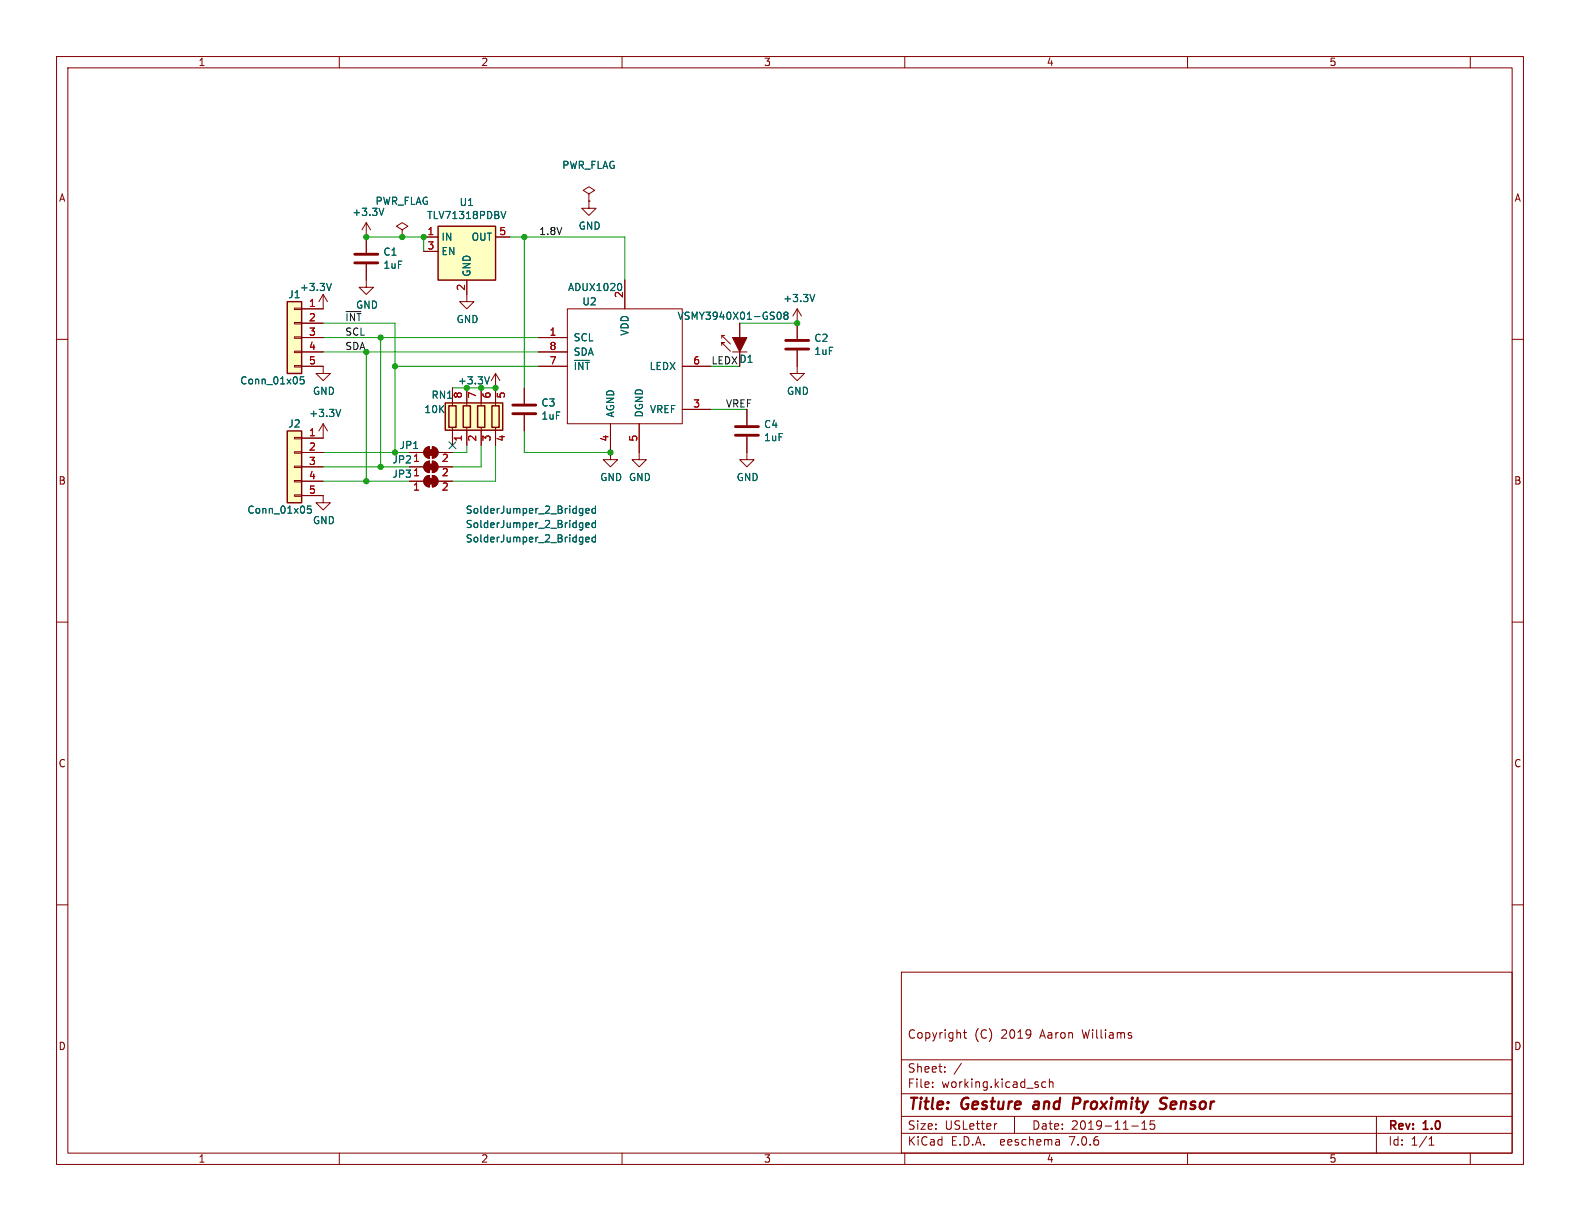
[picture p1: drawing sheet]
<svg xmlns="http://www.w3.org/2000/svg" width="279mm" height="216mm" viewBox="0 0 279 216" stroke-linecap="round" stroke-linejoin="round" font-family="sans-serif">
<g fill="none" stroke="#840000" stroke-width=".18">
<path d="M10 10h259.4v195.9h-259.4zM12 12h255.4v191.9h-255.4zM60 10v2M110 10v2M160 10v2M210 10v2M260 10v2M64.8 39.4l-.8 1.2M64.8 39.4v5.3M64.8 39.4l.7 1.2M104.1 34.3l1.1-.6-1.1-.7-1 .7 1 .6v1.3M104.1 35.6h.1"/>
<path d="M104.1 35.6v1.2h1.3l-1.3 1.3-1.2-1.3h1.2M10 60h2M52.1 59.6h1.2v.2h-1.2zM52.1 57h1.2v.3h-1.2zM52.1 54.5h1.2v.2h-1.2zM53.3 59.7h3.8M53.3 57.2h3.8M57.1 52.1v2.5h-3.8M57.1 52.1l-.7 1.2M57.1 52.1l.8 1.2M64.8 46.7v4.1h1.2l-1.2 1.3-1.3-1.3h1.3M71.1 40.6l1-.6-1-.6-1 .6 1 .6v1.3"/>
<path d="M71.1 41.9h.1M74.9 41.9h2.6M74.9 44.5h2.6M82.5 49.5v3.8h1.3l-1.3 1.3-1.2-1.3h1.2M87.6 41.9h2.6M95.2 59.7h5.1M100.3 54.6h20.3v20.3h-20.3zM110.5 49.5v5.1M127.6 59.3v.5M128.1 59.3h-.5l1.6 1.5M130.8 57.2v2.5M141 54.6l-.8 1.3"/>
<path d="M141 54.6v5.3M141 54.6l.7 1.3M267.4 60h2M52.1 64.6h1.2v.3h-1.2zM52.1 62.1h1.2v.3h-1.2zM52.1 79.9h1.2v.2h-1.2zM52.1 77.3h1.2v.3h-1.2zM53.3 64.8h3.8v1.2h1.3l-1.3 1.3-1.2-1.3h1.2M53.3 62.2h3.8M57.1 74.9l-.7 1.3M57.1 74.9v2.6h-3.8M57.1 74.9l.8 1.3"/>
<path d="M75.3 79.3l.6-.3v2a1.02 1.02 0 0 1-.9-.6 1.02 1.02 0 0 1 .3-1.1zM76.5 79a1.02 1.02 0 0 1 1 1 1.02 1.02 0 0 1-1 1zM80 68.6v3.2M80 75.6v3.1M82.5 68.6v3.2M82.5 75.6v3.1M85.1 68.6v3.2M85.1 75.6v3.1M87.6 66l-.7 1.3M87.6 66v5.8M87.6 75.6v3.1M87.6 66l.8 1.3"/>
<path d="M92.7 68.6v2.8M92.7 73.4v2.8M95.2 64.8h5.1M95.2 62.2h5.1M107.9 74.9v6.4h1.3l-1.3 1.3-1.2-1.3h1.2M113 74.9v6.4h1.3l-1.3 1.3-1.2-1.3h1.2M120.6 72.4h5.1M120.6 64.8h5.1M127.6 61.1v-.5h.5h-.5l1.6 1.5M129.5 62.2h2.6M130.8 62.2v2.6M132.1 77.2v4.1h1.2l-1.2 1.3-1.3-1.3h1.3"/>
<path d="M132.1 72.4v2.8M141 62v4h1.2l-1.2 1.3-1.3-1.3h1.3M52.1 87.5h1.2v.3h-1.2zM52.1 85h1.2v.2h-1.2zM52.1 82.4h1.2v.3h-1.2zM53.3 87.6h3.8v1.3h1.3l-1.3 1.3-1.2-1.3h1.2M53.3 80h3.8M53.3 82.6h3.8M53.3 85.1h3.8M72.4 80h2.5M72.4 82.6h2.5M72.4 85.1h2.5"/>
<path d="M75.3 81.8l.6-.3v2.1a1.02 1.02 0 0 1-.9-.7 1.02 1.02 0 0 1 .3-1.1zM75.3 84.3l.6-.2v2a1.02 1.02 0 0 1-.9-.6 1.02 1.02 0 0 1 .3-1.2zM76.5 81.5a1.02 1.02 0 0 1 1 1.1 1.02 1.02 0 0 1-1 1zM76.5 84.1a1.02 1.02 0 0 1 1 1 1.02 1.02 0 0 1-1 1zM77.5 80h2.5M77.5 82.6h2.5M77.5 85.1h2.5M10 110h2M267.4 110h2M10 160h2M267.4 160h2M159.4 171.9h108v32h-108z"/>
<path d="M159.4 197.4h108M159.4 193.4h108M159.4 187.4h108M164.9 192.1v.2M164.9 191.4v.1M167.1 189.4v.2M167.1 188.7v.1M170 188l-1.3 1.9M170.4 182.6h.5M170.6 182.1v1.3l.3 .2M176.3 198.7l-.3 .1M179.4 197.4v3"/>
<path d="M184.9 191.4l-.4-.1-.3 .3v.4l.2 .2h.5M185.6 191.4l.2-.1 .3 .1 .1 .9M185.6 190.8v1.5M200.1 183.2v.3M200.1 199.1h1.2M201.9 199.7h.9M201.9 198.6l.5-.4v1.5M203.4 198.2v.7l.2-.1h.5l.1 .6-.3 .3-.5-.2M243.4 197.4v6.5M60 203.9v2M110 203.9v2M159.4 200.4h108"/>
<path d="M160 203.9v2M187.3 201.6l.1 .9M187.4 202.4l-.2 .1M187.4 201.8l-.2 .1M210 203.9v2M252.7 202.5h.9M252.7 201.4l.4-.4v1.5M260 203.9v2"/>
</g>
<path d="M182.8 195.4l-.1 .4 .2 .3M190.7 194.1h-.8l-.2 2M190.8 195.1l-1 .1M205.3 194.9l.6 .3a.49 .49 0 0 1 .4 .5 .49 .49 0 0 1-.5 .4l-.8-.1M206.4 194.2a.85 .85 0 0 0-1 .1l-.2 .2" fill="none" stroke="#840000" stroke-width=".4"/>
<g fill="none" stroke="#006464" stroke-width=".18">
<path d="M67.9 36.8l-.5 1.3M88.6 37.4l.4 1.3 .4-1.3M58.6 50.1l-.4 1.3M109.6 50.1a.84 .84 0 0 1 .2 1.2M137.4 55.7l.1-.4 .2-.1a.68 .68 0 0 1 .5 .6 .68 .68 0 0 1-.5 .7l-.2-.2-.1-.3M138.9 55.7l-.3-.2 .3-.3h.2l.2 .2-.2 .3M138.9 55.7l-.3 .3 .1 .3 .2 .2 .3-.1 .1-.2v-.3l-.2-.2M138.9 55.7h.2M144.1 52.1l-.5 1.2M53.7 66.6h-.6v.6l.1-.1 .5 .1 .1 .1-.1 .5-.1 .1-.5-.1M60.3 72.4l-.5 1.3M86.5 66.6l-.4 1.3"/>
<path d="M55 89.5h-.6l-.1 .6 .2-.1h.4l.2 .2-.1 .4-.2 .1-.5-.1M102.7 89.9l.4 .1M102.7 92.4l.4 .1M102.7 95h.4M103.1 89.9v1l-.3 .3M103.1 92.4v1.1l-.3 .2M103.1 95v1l-.3 .3M103.1 90.7h-.4M103.1 93.2l-.4 .1M103.1 95.8h-.4M103.6 90.3l.6-.1-.1-.2-.3-.1-.2 .2 .1 .6h.4M103.6 92.9l.6-.2-.1-.2-.3-.1-.2 .2 .1 .6h.4"/>
<path d="M103.6 95.4l.6-.1-.1-.3h-.3l-.2 .2 .1 .6h.4M105.3 90l-.4-.1-.2 .2 .1 .6h.5M105.3 89.5v1.2M105.3 92v1.3M105.3 94.6v1.2M105.3 92.5l-.4-.1-.2 .3 .1 .5h.5M105.3 95h-.4l-.2 .2 .1 .6h.5"/>
</g>
<path d="M62.7 46.5h4.1M62.7 45h4.1M90.7 73.2h4M90.7 71.6h4M130 77h4.1M130 75.4h4.1M138.9 61.7h4.1M138.9 60.2h4.1" fill="none" stroke="#840000" stroke-width=".51"/>
<g fill="#ffffc2" stroke="#ffffc2" stroke-width=".18">
<path d="M78.7 71.2h10.2v4.9h-10.2z"/>
<path d="M50.8 53.3h2.5v12.7h-2.5z"/>
<path d="M77.5 40h10.1v9.5h-10.1z"/>
<path d="M50.8 76.2h2.5v12.7h-2.5z"/>
</g>
<path d="M50.8 53.3h2.5v12.7h-2.5zM77.5 40h10.1v9.5h-10.1zM50.8 76.2h2.5v12.7h-2.5zM78.7 71.2h10.2v4.9h-10.2zM79.4 71.8h1.2v3.8h-1.2zM81.9 71.8h1.3v3.8h-1.3zM84.5 71.8h1.2v3.8h-1.2zM87 71.8h1.3v3.8h-1.3z" fill="none" stroke="#840000" stroke-width=".25"/>
<g fill="#840000" stroke="#840000" stroke-width=".18">
<path d="M129.5 59.7h2.6l-1.3 2.5z"/>
<path d="M75.7 79.5h1v1h-1z"/>
<path d="M75.3 79.3l.6-.3v2a1.02 1.02 0 0 1-.9-.6 1.02 1.02 0 0 1 .3-1.1z"/>
<path d="M76.5 79a1.02 1.02 0 0 1 1 1 1.02 1.02 0 0 1-1 1z"/>
<path d="M75.7 82h1v1.1h-1z"/>
<path d="M75.3 81.8l.6-.3v2.1a1.02 1.02 0 0 1-.9-.7 1.02 1.02 0 0 1 .3-1.1z"/>
<path d="M76.5 81.5a1.02 1.02 0 0 1 1 1.1 1.02 1.02 0 0 1-1 1z"/>
<path d="M75.7 84.6h1v1h-1z"/>
<path d="M75.3 84.3l.6-.2v2a1.02 1.02 0 0 1-.9-.6 1.02 1.02 0 0 1 .3-1.2z"/>
<path d="M76.5 84.1a1.02 1.02 0 0 1 1 1 1.02 1.02 0 0 1-1 1z"/>
</g>
<g fill="none" stroke="#009600" stroke-width=".18">
<path d="M57.1 59.7h38.1M57.1 57.2h12.7v22.8M64.8 41.9h10.1v2.6M67.3 59.7v22.9M90.2 41.9h20.3v7.6M92.7 41.9v26.7M130.8 57.2h10.2M57.1 62.2h38.1M64.8 62.2v22.9M69.8 64.8h25.4M80 68.6h2.5M82.5 78.7v1.3h-2.5"/>
<path d="M85.1 68.6h2.5M85.1 78.7v3.9h-5.1M87.6 78.7v6.4h-7.6M92.7 76.2v3.8h15.2M125.7 64.8h5.1M125.7 72.4h6.4M57.1 80h15.3M57.1 82.6h15.3M57.1 85.1h15.3"/>
</g>
<path d="M79.4 78.1l1.2 1.2M80.6 78.1l-1.2 1.2" fill="none" stroke="#000084" stroke-width=".18"/>
<g fill="#009600" stroke="#009600" stroke-width=".18">
<circle cx="107.9" cy="80" r=".46"/>
<circle cx="82.5" cy="68.6" r=".46"/>
<circle cx="85.1" cy="68.6" r=".46"/>
<circle cx="92.7" cy="41.9" r=".46"/>
<circle cx="87.6" cy="68.6" r=".46"/>
<circle cx="141" cy="57.2" r=".46"/>
<circle cx="71.1" cy="41.9" r=".46"/>
<circle cx="64.8" cy="41.9" r=".46"/>
<circle cx="67.3" cy="59.7" r=".46"/>
<circle cx="74.9" cy="41.9" r=".46"/>
<circle cx="64.8" cy="62.2" r=".46"/>
<circle cx="67.3" cy="82.6" r=".46"/>
<circle cx="69.8" cy="80" r=".46"/>
<circle cx="69.8" cy="64.8" r=".46"/>
<circle cx="64.8" cy="85.1" r=".46"/>
</g>
<g font-size="2.8" fill="#840000">
<text x="160.4" y="196.8">Title:</text>
<text x="170.1" y="196.8">Gesture</text>
<text x="183.6" y="196.8">and</text>
<text x="191.4" y="196.8">Proximity</text>
<text x="207.6" y="196.8">Sensor</text>
</g>
<g font-size="2.1" fill="#840000">
<text x="160.4" y="183.9">Copyright</text>
<text x="172.3" y="183.9">(C)</text>
<text x="177.1" y="183.9">2019</text>
<text x="184.1" y="183.9">Aaron</text>
<text x="191.7" y="183.9">Williams</text>
<text x="160.4" y="189.9">Sheet:</text>
<text x="160.4" y="192.6">File:</text>
<text x="166.5" y="192.6">working.kicad_sch</text>
<text x="160.4" y="202.8">KiCad</text>
<text x="160.4" y="200">Size:</text>
<text x="167.1" y="200">USLetter</text>
<text x="168.1" y="202.8">E.D.A.</text>
<text x="177" y="202.8">eeschema</text>
<text x="182.4" y="200">Date:</text>
<text x="189.4" y="202.8">7.0.6</text>
<text x="189.4" y="200">2019-11-15</text>
<text x="245.4" y="200.2">Rev:</text>
<text x="245.4" y="202.8">Id:</text>
<text x="249.5" y="202.8">1/1</text>
<text x="251.8" y="200.2">1.0</text>
</g>
<g font-size="1.8" fill="#840000">
<text x="35" y="11.9">1</text>
<text x="85" y="11.9">2</text>
<text x="135" y="11.9">3</text>
<text x="185" y="11.9">4</text>
<text x="235" y="11.9">5</text>
<text x="10.3" y="35.9">A</text>
<text x="267.7" y="35.9">A</text>
<text x="10.3" y="85.9">B</text>
<text x="267.7" y="85.9">B</text>
<text x="10.3" y="135.9">C</text>
<text x="267.7" y="135.9">C</text>
<text x="10.3" y="185.9">D</text>
<text x="267.7" y="185.9">D</text>
<text x="35" y="205.8">1</text>
<text x="85" y="205.8">2</text>
<text x="135" y="205.8">3</text>
<text x="185" y="205.8">4</text>
<text x="235" y="205.8">5</text>
</g>
<g font-size="1.8" fill="#006464">
<text x="99.3" y="30.1">PWR_FLAG</text>
<text x="62.2" y="38.4">+3.3V</text>
<text x="66.3" y="36.4">PWR_FLAG</text>
<text x="75.4" y="38.9">TLV71318PDBV</text>
<text x="81.2" y="36.6">U1</text>
<text x="102.2" y="40.8">GND</text>
<text x="67.7" y="45.4">C1</text>
<text x="67.7" y="47.7">1uF</text>
<text x="78" y="42.8">IN</text>
<text x="78" y="45.3">EN</text>
<text x="83.3" y="42.8">OUT</text>
<text x="50.9" y="52.9">J1</text>
<text x="52.9" y="51.7">+3.3V</text>
<text x="83.4" y="49" transform="rotate(-90 83.4 49)">GND</text>
<text x="100.3" y="51.7">ADUX1020</text>
<text x="138.4" y="53.6">+3.3V</text>
<text x="62.9" y="54.8">GND</text>
<text x="80.6" y="57.3">GND</text>
<text x="102.9" y="54.2">U2</text>
<text x="111.4" y="59.5" transform="rotate(-90 111.4 59.5)">VDD</text>
<text x="119.7" y="56.7">VSMY3940X01-GS08</text>
<text x="101.3" y="60.6">SCL</text>
<text x="101.3" y="65.6">~{INT}</text>
<text x="101.3" y="63.1">SDA</text>
<text x="114.8" y="65.6">LEDX</text>
<text x="130.7" y="64.4">D1</text>
<text x="143.9" y="60.7">C2</text>
<text x="143.9" y="63">1uF</text>
<text x="42.4" y="68.2">Conn_01x05</text>
<text x="55.2" y="70">GND</text>
<text x="76.2" y="70.7">RN1</text>
<text x="80.9" y="68.2">+3.3V</text>
<text x="139.1" y="70">GND</text>
<text x="50.9" y="75.8">J2</text>
<text x="54.6" y="73.9">+3.3V</text>
<text x="74.9" y="73.3">10K</text>
<text x="95.6" y="72.1">C3</text>
<text x="95.6" y="74.4">1uF</text>
<text x="108.8" y="73.9" transform="rotate(-90 108.8 73.9)">AGND</text>
<text x="113.9" y="73.9" transform="rotate(-90 113.9 73.9)">DGND</text>
<text x="114.8" y="73.3">VREF</text>
<text x="135" y="75.9">C4</text>
<text x="69.3" y="82.1">JP2</text>
<text x="70.6" y="79.6">JP1</text>
<text x="73" y="82">1</text>
<text x="135" y="78.2">1uF</text>
<text x="69.3" y="84.7">JP3</text>
<text x="73" y="84.5">1</text>
<text x="106" y="85.3">GND GND</text>
<text x="130.2" y="85.3">GND</text>
<text x="43.7" y="91">Conn_01x05</text>
<text x="55.2" y="92.9">GND</text>
<text x="82.3" y="91">SolderJumper_2_Bridged</text>
<text x="82.3" y="93.6">SolderJumper_2_Bridged</text>
<text x="82.3" y="96.1">SolderJumper_2_Bridged</text>
</g>
<g font-size="1.8" fill="#a90000">
<text x="75.5" y="41.7">1</text>
<text x="88.2" y="41.7">5</text>
<text x="75.5" y="44.2">3</text>
<text x="82.3" y="51.5" transform="rotate(-90 82.3 51.5)">2</text>
<text x="110.2" y="52.8" transform="rotate(-90 110.2 52.8)">2</text>
<text x="54.5" y="54.4">1</text>
<text x="54.5" y="56.9">2</text>
<text x="54.5" y="59.4">3</text>
<text x="97.1" y="59.4">1</text>
<text x="54.5" y="62">4</text>
<text x="54.5" y="64.5">5</text>
<text x="97.1" y="64.5">7</text>
<text x="97.1" y="62">8</text>
<text x="122.5" y="64.5">6</text>
<text x="82" y="70.6" transform="rotate(-90 82 70.6)">8</text>
<text x="84.5" y="70.6" transform="rotate(-90 84.5 70.6)">7</text>
<text x="87.1" y="70.6" transform="rotate(-90 87.1 70.6)">6</text>
<text x="89.6" y="70.6" transform="rotate(-90 89.6 70.6)">5</text>
<text x="54.5" y="77.2">1</text>
<text x="122.5" y="72.1">3</text>
<text x="54.5" y="79.8">2</text>
<text x="54.5" y="82.3">3</text>
<text x="78" y="82">2</text>
<text x="82" y="78.2" transform="rotate(-90 82 78.2)">1</text>
<text x="84.5" y="78.2" transform="rotate(-90 84.5 78.2)">2</text>
<text x="87.1" y="78.2" transform="rotate(-90 87.1 78.2)">3</text>
<text x="89.6" y="78.2" transform="rotate(-90 89.6 78.2)">4</text>
<text x="107.7" y="78.2" transform="rotate(-90 107.7 78.2)">4</text>
<text x="112.8" y="78.2" transform="rotate(-90 112.8 78.2)">5</text>
<text x="54.5" y="84.8">4</text>
<text x="54.5" y="87.4">5</text>
<text x="73" y="87.1">1</text>
<text x="78" y="84.5">2</text>
<text x="78" y="87.1">2</text>
</g>
<g font-size="1.8" fill="#0f0f0f">
<text x="95.2" y="41.6">1.8V</text>
<text x="61" y="59.4">SCL</text>
<text x="61" y="56.9">~{INT}</text>
<text x="61" y="62">SDA</text>
<text x="125.7" y="64.5">LEDX D1</text>
<text x="128.3" y="72.1">VREF</text>
</g>
</svg>
